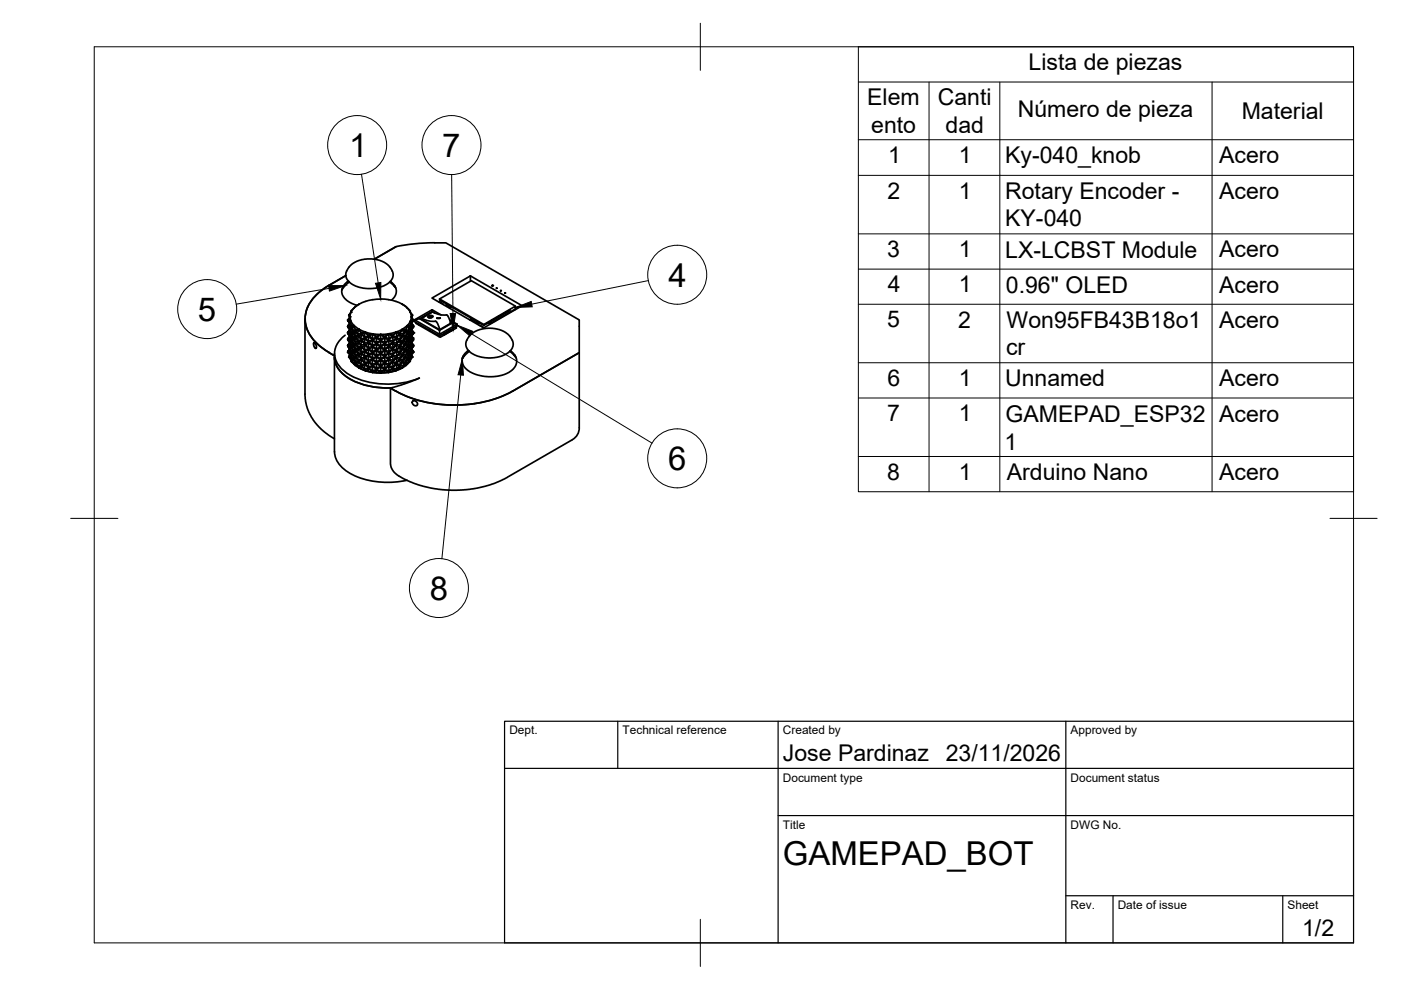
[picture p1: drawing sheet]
<svg xmlns="http://www.w3.org/2000/svg" width="297mm" height="210mm" viewBox="0 0 297 210" stroke-linecap="round" stroke-linejoin="round" font-family="sans-serif">
<!-- layer: Visible -->
<g fill="none" stroke="#000" stroke-width=".36">
<path d="M73.3 58.4l-3.5 2.1M73.9 59.6l-.9 .7a2.33 2.33 0 0 0 1 3.7l1.7 .7M73.9 59.7l-.3 .1M74 59.8l-.8 .7-.7 1M74.2 56.4l1-.8 1.6-.6 2-.1 1.4 .2 1.3 .5 1 .8 .7 1.2v1.3l-.4 .7-.5 .5-1.9 .8-1.6 .3-2.6-.3-1.7-.7-.6-.6-.5-.6v-1.2zM82.6 59.8l1.3 1.3M82.9 59.8l-.1-.1 .7 .7 .5 1.2-.1 1-.9 1.1M83.9 52.3l-4.5 2.7M84 52.3a44.2 44.2 0 0 1 10.5-.8l28.3 16.3v7l-14.1 8.1 14.1-8.1v15.9a2.87 2.87 0 0 1-1.5 2.5l-13.8 8.1-3.7 1.5-3.4 .8-3.5 .3-4-.2-3.8-.8-2.2-.8-2.3-1.1-1.1-1-.6-1-.1-.7v-16M99.7 58.5v1.1M64.7 67.6v16.3l.3 2 .7 1.9 1.1 1.7 1.7 1.8 2.4 1.7M66.5 72.7h.2l.3 .4v.8l-.4-.5z"/>
<path d="M67 62.6l1.3-1.1 1.5-1a9.2 9.2 0 0 0-5.1 6.6 7.6 7.6 0 0 0 3.8 6.8l1.3 .9a9 9 0 0 1-5.1-6.8 7.1 7.1 0 0 1 2.3-5.4zM69.8 74.8l1.1 .6M70.9 75v20.8a6 6 0 0 0 4 4.9 18 18 0 0 0 11.4 1.1M70.9 75.8a5.7 5.7 0 0 0 3.5 4.7 16.6 16.6 0 0 0 8.4 1.8M73.2 71.1a4.5 4.5 0 0 0 0 7.8 17.2 17.2 0 0 0 15.7 1.3M73.7 67.9l.5-.7-.2 .7M73.7 74.7l.6 .5M73.7 74.7l.5 .6M73.7 71.9l.5 .7-.4-.5M73.7 71.9l.6 .5M73.7 70.6a.66 .66 0 0 1 .4 .5 .66 .66 0 0 1-.3 .7l.6 .4-.1 .2M73.7 67.9a.51 .51 0 0 1 .4 .3 .51 .51 0 0 1-.1 .5l-.2 .3"/>
<path d="M73.7 67.9l.4 .6M73.7 70.6l.3 .2a.35 .35 0 0 1 .2 .3 .35 .35 0 0 1-.2 .4v.1l.4-.7-.1 .1-.5-.6 .1 .1a.48 .48 0 0 1 .5 .4 .48 .48 0 0 1-.2 .5M73.8 74.5h.1M73.8 73.4v.1M73.8 73.2h.1M73.8 72.1h.1M73.8 70.7v.1M73.8 69h.1M73.8 68h.1M73.8 69.4h.1M73.8 70.4h.1M73.8 71.8h.1"/>
<path d="M73.8 74.5l.6 .4M73.8 74.5l.5 .7M73.8 72.1l.3 .5M73.8 73.1l.6 .5M73.8 73.2l.5 .6 .1-.2M73.8 71.8l.5 .6M73.8 70.8l.4 .4zM73.8 69.4l.3 .5M73.8 69.1l.6 .4-.1 .2zM73.8 69.4l.4 .4M73.8 74.5l-.1 .2M73.8 73.2l-.1 .1"/>
<path d="M73.8 69.1l-.1 .1M73.8 71.8l-.1 .1M73.8 70.5l-.1 .1M73.8 73.4h.1M73.8 70.7h.1M73.8 72v.1M73.8 69.3v.1M73.9 75.7h.1M73.9 74.4h.1M73.9 68.9h.1M73.9 70.3h.1M73.9 73h.1"/>
<path d="M73.9 75.7l.8 .4-.3 .2zM73.9 74.4l.5 .5 .3-.2M73.9 73l.5 .6M73.9 68.9l.5-.8v.8M73.9 68.9l.5 .6 .3-.2M73.9 70.3l.5 .6 .3-.3-.1 .6M73.9 71.6l.8 .4-.3 .2zM74 74.4l.7 .3M74 68.9l.7 .4M74 70.3l.5 .3a.33 .33 0 0 1-.1 .5l-.2 .3M74 73l.7 .4-.3 .2M74 66.9l.2 .3"/>
<path d="M74.2 67.2a2.54 2.54 0 0 0 .9 1.8M74.2 75.5h.1M74.2 70.1h.1M74.2 71.5h.1M74.2 72.8h.1M74.2 74.2h.1M74.2 75.5l.5 .6M74.2 74.2l.5 .5M74.2 70.1l.5 .5 .4-.2M74.2 71.5l.5 .5 .4-.2v.5M74.2 72.8l.5 .6 .4-.3v.6M74.3 75.2l-.3 .4"/>
<path d="M74.3 75.5l.8 .4M74.3 73.8l-.5 .7M74.3 73.8l-.6-.5 .4 .7M74.3 72.4l-.5 .7M74.3 72.4l-.4 .6M74.3 70.1l.8 .3M74.3 68.3l-.3-.4 .1 .1a.2 .2 0 0 1 .3 .1 .2 .2 0 0 1-.1 .3l-.4 .5M74.3 71.5h.1a.47 .47 0 0 1 .6 .3 .47 .47 0 0 1-.2 .6l-.1 .2M74.3 69.7l-.6-.5 .5 .6M74.3 72.8l.8 .3M74.3 74.2l.8 .3-.4 .2M74.3 76.1l.1 .2a.74 .74 0 0 0 .6 .8l.1 .1"/>
<path d="M74.3 69.7l-.4 .5 .5-.7-.2 .6M74.3 66.4l-.3 .5M74.3 69.7l-.5 .7M74.4 66.2l-.2 .4a.33 .33 0 0 0-.2 .3 .33 .33 0 0 0 .2 .3M74.4 73.6l-.5 .7 .4-.5M74.4 74.9l-.5 .8 .4-.5M74.4 74.9l-.2 .6M74.4 74.9l-.1 .3M74.4 66.2l-.2 1M74.6 76.7h.1M74.6 69.9h.1M74.6 71.2h.1"/>
<path d="M74.6 75.3h.1M74.6 76.7l.5 .5M74.6 75.3l.5 .6M74.6 69.9l.2 .1a.4 .4 0 0 0 .3 .4 .4 .4 0 0 0 .4-.2v-.1M74.6 71.2l.5 .6 .1-.1a.33 .33 0 0 1 .4-.1 .33 .33 0 0 1 .1 .5M74.6 72.6l.9 .2-.1 .2a.26 .26 0 0 1-.3 .1 .26 .26 0 0 1-.2-.3zM74.6 72.6h.1M74.7 76.7l.8 .3M74.7 69.9l.8 .2M74.7 71.2l.8 .3-.4 .8M74.7 75.3l.8 .3-.4 .3M74.7 76.1l-.3 .5"/>
<path d="M74.7 76.1l-.1 .6 .5-.8v.5M74.7 74.7l-.5 .8M74.7 74.7l-.1 .6M74.7 69.3l-.5 .8M74.7 72v.6M74.7 72l-.5 .8 .2-.6-.5 .8M74.8 73.4h.1M75.1 77.2l1 .8M75.1 75.9l-.4 .2M75.1 73.1l-.4 .8v-.5l-.5 .8 .2-.6M75.1 69l-.5 .9a.61 .61 0 0 1 .5-.9l.2 .8M75.1 69l-.7-.1 .3 .4"/>
<path d="M75.1 70.4l-.5 .8M75.1 65.3l-.7 .6v.3M75.1 73.1h.1M75.1 65.3l-.7 .9M75.1 69l1 .8M75.1 73.7h.1M75.1 71h.1M75.1 72.3l.1 .1M75.1 75.1h.1M75.1 76.5h.1M75.1 76.5l.4 .5M75.1 71h.1a.43 .43 0 0 0 .3 .5 .43 .43 0 0 0 .5-.3h.1"/>
<path d="M75.1 72.4h.1a.41 .41 0 0 0 .2 .4 .41 .41 0 0 0 .5-.1l.2-.1M75.1 73.7l.4 .5 .6-.3 .3 .6M75.1 75.1l.2 .1a.38 .38 0 0 0 .3 .3 .38 .38 0 0 0 .4-.2l.4 .5 .4-.9 2.2 2.7-1 .1M75.1 72.4h.1M75.2 71l.9 .2M75.2 72.4l.9 .2M75.2 73.7l.5 .1a.32 .32 0 0 1 .4 .3 .32 .32 0 0 1-.2 .4l-.2 .3-.2-.6-.9-.3 .5 .6 .4-.3-.4 .9v-.6l-.5 .8M75.2 75.1l.9 .2M75.2 76.4l.9 .2-.6 .4M75.5 77l-.2 .5M75.5 77l.2 .5M75.5 77l-.4 .2"/>
<path d="M75.5 70.1l-.4 .9v-.6M75.8 70.7h.1M75.8 72.1h.1M75.8 76.2h.1M75.7 77.5h.1M75.7 73.4l.1 .1M75.7 76.2l-.2-.6-.4 .8M75.8 77.5l.3 .5M75.8 72.1a.45 .45 0 0 0 .4 .4 .45 .45 0 0 0 .5-.3l.5 .5M75.8 73.4l.9 .2a.48 .48 0 0 1-.6 .3 .48 .48 0 0 1-.3-.5zM75.8 73.4l-.3-.6-.4 .9M75.8 76.2a.45 .45 0 0 0 .4 .4 .45 .45 0 0 0 .5-.3l.5 .5"/>
<path d="M75.8 73.4h.1M75.8 76.2l1 .1-.4 .9M75.8 77.5l1 .1-.7 .4M75.8 77.5h.1M76.1 78h.1M76.1 64.5l-1 .8M76.1 69.8l-.3 .9M76.1 71.2l.3 .5 .4-.9 1.4 1.9h-1M76.1 69.8l.7 1-1-.1M76.1 69.8h-.8l.2 .3M76.1 71.2l.2 .3M76.1 71.2l-.3 .9"/>
<path d="M76.1 72.6l.3 .5M76.1 72.6l.1 .1M76.1 75.3l.2 .2M76.1 75.3l-.3 .8M76.1 78a.34 .34 0 0 0 .5 .2 .34 .34 0 0 0 .1-.5l.5 .5M76.1 76.6l.2 .3M76.1 64.5h.1M76.1 69.8l1.4 .6M76.1 72.5l-.3 .9M76.1 78l1.4 .6M76.4 74.5h.1M76.4 77.2h.1"/>
<path d="M76.4 77.2l-.3-.6-.3 .9M76.4 71.7h.1M76.4 73.1h.1M76.4 75.8h.1M76.4 71.7l.2 .2a.28 .28 0 0 0 .2 .3 .28 .28 0 0 0 .3-.2l.3-.2M76.4 73.1l.4-.9 1.4 1.8 .7 .5M76.4 74.5l.4 .4 .6-.4 .6 .5M76.4 77.2l.1 .1a.4 .4 0 0 0 .4 .3 .4 .4 0 0 0 .4-.3l.1-.1 .6 .5M76.5 71.7l.9 .1M76.5 73.1h.9l-.2 1M76.5 73.1v.1a.45 .45 0 0 0 .4 .3 .45 .45 0 0 0 .4-.3l.1-.1 .6 .5M76.5 75.8l.9 .1-.2 .9"/>
<path d="M76.5 74.5l.3-1 .1 .3a1.09 1.09 0 0 1 .3 1.6l-.5-.4a.5 .5 0 0 1-.6 .2 .5 .5 0 0 1-.4-.4l1.1 .1-.2-.3M76.5 74.5h.9M76.5 75.9l.9 1.3h-.9M76.5 77.3l.9 1.3M76.5 71.8l.3 .4-1-.1M76.5 73.3l.3 .2M76.6 70.5l-.4-.6a.46 .46 0 0 0-.6 .2 .46 .46 0 0 0 .1 .6M76.6 78.2l.8 .4M76.8 73.5l.4 .6M77.2 71.4h.1M77.2 76.8h.1M77.2 78.2h.1"/>
<path d="M77.2 72.7h.1M77.2 72.7l.1 .2a.25 .25 0 0 0 .2 .2 .25 .25 0 0 0 .3-.2h.1a.64 .64 0 0 1 1 .2M77.2 74.1l1-.1-.8 .5zM77.2 78.2a.41 .41 0 0 0 .4 .3 .41 .41 0 0 0 .4-.3l.2-.1-.1 .6-.7-.1M77.2 74.1h.1M77.2 76.8h1l-.2 .9M77.4 70.4l-.6 .4 .4 .5M77.4 71.8l.6 .5 .2-1 1.7 1.6-1 .2M77.4 70.4l.8 .9-1 .1M77.4 70.4l-.8 .2a.32 .32 0 0 1 0 .4 .32 .32 0 0 1-.3 .1l-.2 .1-.3-.5M77.4 71.8l-.2 .9M77.4 74.5l1.9 2 1.4 1.2-.9 .3"/>
<path d="M77.5 78.6l1.5 .4M77.5 70.4l1.5 .4M77.5 63.9l-1.4 .6M78 72.3h.1M78 73.6h.1M78 75h.1M78 76.4h.1M78 77.7h.1M78 73.6l.2-.9 1.5 1.5 1 .4M78 75l.2 .4 .8-.5 .8 .4M78 75l.2-1 .1 .2a1.24 1.24 0 0 1 .6 1.6l-.7-.4h-1a.37 .37 0 0 0 .3 .4 .37 .37 0 0 0 .4-.2l.3-.2-.2 .9a.64 .64 0 0 0-1.1-.1l-.1 .1-.4-.5M78 73.6l.2 .4 .3-.2a.83 .83 0 0 1 1.3 .1l.1-1 .7 .7a2.56 2.56 0 0 0 1.9 .9l-.1-1-.8 .4v-1l1.6 1.1-.7 .5-.1 .4a1.47 1.47 0 0 1 1.8-.8"/>
<path d="M78 73.6l1-.1-.1 1M78 76.4l1-.2-.1 1-.2-.1a.71 .71 0 0 0-1.1 .1h-.2l-.2-.4M78.1 71l-.7-.6-.2 .9M78.1 78.7l.9 .3M78.2 78.1l.7 .4 .1-.9 .9 .8M78.2 78.1l-1 .1M78.2 78.1l.8 .9M78.2 78.1l-.8-.9-.2 .9M78.9 71.8h.1M78.9 77.2h.1M78.9 78.6h.1M78.9 73.1h.1"/>
<path d="M78.9 73.1l.1 .4 .3-.2a.9 .9 0 0 1 1.4 0M78.9 74.5l1-.2-.9 .6zM78.9 77.2l.1 .4 .3-.2a.92 .92 0 0 1 1.4-.1M78.9 78.6l.1 .4 .9-.6-.1 .6h-.8M78.9 77.2l.3-.1a.34 .34 0 0 1 .5-.1 .34 .34 0 0 1 .1 .5v.5l-.1-.1a.92 .92 0 0 0-1.5 .2l-.2-.4M79 70.8l-.8 .5 .7 .4M79 72.2l.3 .1a.28 .28 0 0 0 .4 .2 .28 .28 0 0 0 .1-.4l.1-.5 1.7 1.3-.9 .4M79 70.8l.9 .8-1 .2M79 70.8l-.9 .2 .1 .3-.8 .5-.2-.4M79 72.2l-1 .1M79 72.2l-.8 .5-.2-.4M79 72.2l-.1 .9"/>
<path d="M79 74.9l-1 .1M79 74.9l3.4 2.7-.8 .4v-1l-.9 .3M79 79l1.7 .1M79 70.8l1.7 .1M79.8 73.9h.1M79.8 75.3h.1M79.8 78h.1M79.8 72.6h.1M79.8 76.6h.1M79.8 75.2l.1-.9 .1 .1a1.28 1.28 0 0 1 .7 1.6l-.8-.3h-.4a.35 .35 0 0 0-.6 .3l.1 .2 .9-.5-.1 .6a.26 .26 0 0 1-.2 .3 .26 .26 0 0 1-.3-.2 .59 .59 0 0 0-.8 .2l-.3 .2-.2-.4M79.8 71.3l-.8-.5-.1 .9M79.8 73.9l.9-.2v.9"/>
<path d="M79.8 76.6l.9-.2v.9M79.8 79l.9 .1M79.9 78.4l-1 .2M79.9 78.4l.8 .3M79.9 78.4l.8 .7M80.7 78.7h.1M80.7 71.9h.1M80.7 73.3h.1M80.7 77.4h.1M80.7 74.6h.1M80.7 70.9l.9 .7-.9 .3v-1l.9 .4M80.7 70.9l-.8 .7 .8 .3"/>
<path d="M80.7 70.9l-.9 .4 .1 .3-.9 .6-.1-.4M80.7 72.3l-.9 .3M80.7 72.3l-.8 .6-.1-.3M80.7 72.3l.9 .3M80.7 72.3v.9M80.7 74.6l.9-.3-.9 .7zM80.7 75l-.9 .3M80.7 75l2.2 1.6a2.04 2.04 0 0 0 1.9 .6h.1M80.7 78.7v.4l.9-.7v.6l-.9 .1M81.6 78.4l-.9 .3M81.6 78.4l.9 .2M81.6 78.4l.8 .6"/>
<path d="M81.6 78.4l-.9-.7v1M81.6 72.6h.1M81.6 75.3h.1M81.6 76.6h.1M81.6 78h.1M81.6 73.9l-.3-.1a1.12 1.12 0 0 0-1.4 .5l-.1-.4M81.6 75.3l-.9-.3-.8 .7-.1-.4M81.6 76.6h-.1a1.15 1.15 0 0 0-1.6 .4l-.1-.4M81.6 78l-.1-.1a1.25 1.25 0 0 0-1.6 .5l-.1-.4M81.6 73.9h.1M81.6 75.2v-.9l.1 .1a1.35 1.35 0 0 1 .8 1.4l-.9-.1-.5 .1a.37 .37 0 0 0-.4 .1 .37 .37 0 0 0 0 .5l.9-.7v.9l.8-.4 .1 .6a.25 .25 0 0 0 .1 .3 .25 .25 0 0 0 .3-.2l.3-.1-.8 .8 .1-.4M81.6 75.3l.1-.1a.92 .92 0 0 1 1.5 .2l2.1 1.2"/>
<path d="M82.4 63.5h-2.5l-2.4 .4M82.4 70.8l-.8 .8 .9 .2M82.4 70.8l.8 .5-.7 .4M82.4 70.8l-.1 .1a1.11 1.11 0 0 0-.9 .8l-.7 .6v-.4M82.4 72.2l-.8 .3v-.9l.6 .4a2.23 2.23 0 0 0 2 .7M82.4 72.2l-.8 .7v-.3M82.4 72.2l1 .1M82.4 72.2l.1 .9M82.4 79h-.8M82.4 63.5l1.6 .4 1.3 .6M82.4 78.9l-1.7 .2M82.5 73.1h.1"/>
<path d="M82.5 77.2h.1M82.5 78.6h.1M82.5 73.1h-.4a1.18 1.18 0 0 0-1.4 .6v-.4M82.5 77.2l-.3-.1a1.19 1.19 0 0 0-1.5 .6v-.3M82.5 74.5h.1M82.5 71.8h.1M82.5 78.6l-.1 .4 .8-.9-.7 .5-.1-1 1.5 1-.6 .1M82.5 73.1l.7-.4-.8 .8zM83.2 75.4l.2 .9 .5-.4-.7 .9 .2-.4M83.3 71l-.9-.2 .1 .9M83.4 72.3h.1M83.4 73.7h.1"/>
<path d="M83.4 75h.1M83.4 76.4h.1M83.4 73.6h-.2a1.5 1.5 0 0 0-1.6 .7v-.4M83.4 75l-1-.1-.8 .8v-.4M83.4 76.4a1.26 1.26 0 0 0-1.7 .5l-.1 .1v-.4M83.4 77.7a1.26 1.26 0 0 0-1.7 .6l-.1 .1v-.4M83.4 77.7h.1M83.4 75l-.2 .4M83.4 73.6l.5-.5-.7 .9 .2-.3M83.4 75l.5-.5-.7 .9M83.4 77.7l.5-.5-.7 .9 .2-.4M83.6 60.5l-.1 .1"/>
<path d="M83.7 60.7h.1M83.8 60.9h.1M83.9 70.4l.9 .1M83.9 70.4l.4 .2a.3 .3 0 0 1 .3 .3 .3 .3 0 0 1-.3 .3l-.1 .1M83.9 70.4l-1.5 1.8 .1-.4M83.9 74.5l1.8 1a.55 .55 0 0 0 .6 .3 .55 .55 0 0 0 .5-.5M83.9 74.5l-.7-.5 .2 1M83.9 74.5l.3 1-1-.1-.7 .4-.1 .4 .8-.8M83.9 70.4l-1.9 .4-1.3 .1M84.2 72.7h.1M84.2 76.8h.1M84.2 78.2h.1"/>
<path d="M84.2 74.1h.1M84.2 76.8h-1l.2 .9M84.2 78.2h-1a.48 .48 0 0 1 0 .6 .48 .48 0 0 1-.6 .1l-.2 .1M84.2 71.4h.1M84.2 71.3l-.3-.9-.7 .9 1 .1M84.5 72.3l.2-.1-.8 .9zM84.6 76.3l-.7 .9zM84.6 74.9l-.7 1zM84.7 70.8l.8 .5a.4 .4 0 0 0 .4 .1 .4 .4 0 0 0 .3-.4l-.4 .1a.79 .79 0 0 0-.8 .6zM84.7 72.2l-1.5-.9 .2 1 .5-.5-.7 .9 .2-.4M84.7 73.5l-.8 1 .3-.4M84.7 74.9l.3 .8a.81 .81 0 0 1 1-.6h.3l-.2 .1a.69 .69 0 0 0 .1 1.1l.1 .1"/>
<path d="M84.7 73.5l-1.5-.8 .2 .9M84.7 76.3l.3 .9M84.7 77.6l-.8 1zM84.7 77.6l.6 .4-.5 .2M84.7 77.6l-.8-.4 .3 .9M84.8 73.3h.1M84.9 71.8l-.2 .4M84.9 73.2l-.2 .3M84.9 75.9l-.2 .4M84.9 77.3l-.2 .3M85 71.7h.1M84.9 73.1h.1"/>
<path d="M85 75.8h.1M85 77.2h.1M84.9 71.7l-.6 .1a.32 .32 0 0 0-.3 .2 .32 .32 0 0 0 .1 .4l.1 .3M84.9 73.1h-1l.3 1M84.9 74.5h-1M84.9 75.8l-.6 .1a.31 .31 0 0 0-.4 .1 .31 .31 0 0 0 .2 .4l.1 .4M85 74.5h.1M85 71.7l-.3 .5M85 73.1l-.3 .4M85 74.5l-.3 .4M85 75.8l-.3 .5M85 77.2l-.3 .4"/>
<path d="M85 74.5h-.1M85 73.1h-.1M85 73.1h.1M85 70.2l-.3 .6 .9-.1M85.1 72.9h-.1M85.3 72.5l.3 .9M85.3 78l-1.3 .6M85.3 69.8l.5 .3a.49 .49 0 0 0 .5 .2 .49 .49 0 0 0 .4-.4h.1M85.3 69.8l-1.4 2 .3-.4M85.3 71.2l-.2 .3M85.3 71.2l.4 .9M85.3 72.6l-.3 .4"/>
<path d="M85.3 73.9l1.3 .7a.41 .41 0 0 0 .4 .3 .41 .41 0 0 0 .3-.4l.2-.1-.5 .2a.49 .49 0 0 0-.2 .7M85.3 72.6l-.6-.4 .3 .9M85.3 72.6l.6 .2M85.3 73.9l-.6-.4 .3 .9M85.3 73.9l.3 .9-.9 .1 .2-.3M85.3 75.3l-.2 .3M85.3 75.3l.4 .8M85.3 76.6l-.2 .3M85.3 64.5h.1M85.3 69.8l-1.3 .6M85.3 64.5l1 .8zM85.3 78h.1"/>
<path d="M85.7 70.7h.1M85.6 72.1h.1M85.6 77.5h.1M85.6 70.7l-.3 .5M85.6 72.1l-.3 .5M85.6 72.1l-.9 .1M85.6 73.4l-.9 .1-.5 .6M85.6 73.4l.1 .1M85.6 76.2l-.3 .4M85.6 76.2l-.9 .1M85.6 77.5l-.3 .5M85.6 77.5l-.9 .1v.2a.35 .35 0 0 1 .1 .5 .35 .35 0 0 1-.4 .1l-2 .6"/>
<path d="M85.6 73.4h.1M85.7 76.1h.1M85.7 73.5l-.4 .4M85.7 77.5l.2-.5v.1a.33 .33 0 0 1 .1 .4 .33 .33 0 0 1-.3 .2l-.4 .3M85.9 72.8l-.2 .7M85.9 72.8l1.2 1M85.9 72.8l.4 .9M85.9 77l.4 .2-.2 .3M85.9 77l-.6-.4 .4 .9M86.1 69.8h-.8l.3 .9M86.2 72.4h.1M86.2 72.4a1.08 1.08 0 0 0-1.1 .5l-.1 .2"/>
<path d="M86.2 73.7a.95 .95 0 0 0-1.1 .5l-.1 .3M86.2 76.4l-.2 .1a.89 .89 0 0 0-1 .7M86.2 73.7h.1M86.3 72.4h.1M86.3 71h.1M86.3 75.1h.1M86.3 76.4h.1M86.3 72.4l-.4 .4M86.3 73.7a.73 .73 0 0 0-.1 1.3l.1 .1M86.3 76.5l-.4 .5M86.3 73.7a.62 .62 0 0 1 .7-.8l.2-.1-.2 .2a.68 .68 0 0 0 .2 1.1M86.3 75.1v-.3a.48 .48 0 0 1 .6-.5l.3-.1-.2 .2a.62 .62 0 0 0 .1 1l.1 .1"/>
<path d="M86.3 72.3v.1M86.3 70.4l.5 .8-.1-.3a.57 .57 0 0 1 .7-.6l-.1 .2a.38 .38 0 0 1-.4 .3 .38 .38 0 0 1-.4-.3zM86.3 69l-1 .8M86.3 65.3l.7 .6v.3M86.3 69l-.2 .7a.94 .94 0 0 0 .2 1.3M86.3 69.1a.61 .61 0 0 1 .5 .8M86.3 69l.5 .9M86.3 65.3l.7 .9M86.7 72l.1 .6M86.7 72l-.4-.2 .5 .8M86.7 76.1l.5-.6-.2 .1a.62 .62 0 0 0-.7 .8M86.7 76.1l-.4-.2 .5 .8-.1-.6a.53 .53 0 0 1 .2 .5 .53 .53 0 0 1-.4 .5l-.2 .1 .5-.5"/>
<path d="M86.7 76.1l.3 .2v.3M86.7 72l.4 .4M86.7 72l.5 .8M86.7 69.9l-.3 .1a.81 .81 0 0 0-.7 .7M86.7 72.6h.1M86.8 76.7h.1M86.8 69.9h.1M86.8 71.2h.1M86.8 75.3h.1M86.8 76.7l-.9 .3M86.8 71.2l-.1 .1a.44 .44 0 0 1-.3 .4 .44 .44 0 0 1-.5-.2l.4 .8M86.8 71.2l-.2 .1a.73 .73 0 0 0-.9 .6v.2"/>
<path d="M86.8 72.6a.62 .62 0 0 0-.5 .5 .62 .62 0 0 0 .3 .6l.1 .3-.8 .2-.6 1.1M86.8 72.6l-.9 .2M86.8 75.3l-.2 .1a.66 .66 0 0 0-.9 .6v.2M86.8 72.6h.1M87 66.2l.4 .7M87 68.1l.5 .8M87 68.1v.8l-.3 .4 .8-.4-.5 .6-.3-.2 .5 .8M87 68.1l.7 .9M87 66.2h.1M87 66.2l.2 1M87 68.9l-.7 .1M87.1 76.1l-.1 .2"/>
<path d="M87.1 66.4l.3 .5M87.1 68.3l.4 .6M87.1 71.1l.6 .7M87.1 72.4l.6 .7M87.1 73.8l.6 .7M87.1 75.2l.4 .5M87.1 75.2l-.1-.3 .5 .8M87.2 70.1h.1M87.2 71.4h.1M87.2 72.8h.1M87.2 74.1h.1M87.2 75.5h.1"/>
<path d="M87.2 70.1l-.2 .2a.62 .62 0 0 0 .1 1l.1 .1M87.2 70.1a.76 .76 0 0 0-.9 .6v.3M87.2 71.5l-.5 .5M87.2 71.5l-.5 .1a.63 .63 0 0 0-.4 .7M87.2 75.2l.2 .4M87.2 71.4v.1M87.2 67.2l.5 .7M87.2 67.2l.2 .7M87.2 67.2a2.66 2.66 0 0 1-.8 1.8M87.2 71.2l.5-.6-.3 .2a.47 .47 0 0 0 .1 .8 .75 .75 0 0 0-.5 .7 .75 .75 0 0 0 .4 .6l-.7 .5a.85 .85 0 0 1-.4 1.1l.5 .8M87.3 71.2v.1M87.4 66.9l-.2 .3"/>
<path d="M87.4 67.9l-.3 .4M87.4 67.9l-.4 .2M87.5 68.9h.1M87.5 70.2h.1M87.5 74.3h.1M87.5 75.7h.1M87.5 70.2l-.5-.7 .7 .9M87.5 75.7l-.5 .6M87.5 75.7l-.8 .4M87.6 69.1l.1 .1M87.6 69.3l.1 .1M87.6 73.2l.1 .1"/>
<path d="M87.6 73.4l.1 .1M87.6 71.8l.1 .1-.6 .5a.61 .61 0 0 1-.1 1.1l.5 .8M87.6 68h.1M87.6 70.7l.1 .1M87.6 69.1l-.2 .1a.47 .47 0 0 0-.4 .4 .47 .47 0 0 0 .2 .5M87.6 71.8v.1a.52 .52 0 0 0-.6 .3 .52 .52 0 0 0 .2 .6M87.6 73.1l-.2 .2a.47 .47 0 0 0-.4 .4 .47 .47 0 0 0 .2 .5M87.6 72.1h.1M87.7 68h.1M87.7 69h.1M87.7 70.4h.1M87.7 71.8h.1"/>
<path d="M87.7 72.1h.1M87.7 73.1h.1M87.7 74.5h.1M87.7 68l-.4 .5M87.7 69.1l-.6 .6M87.7 69.4l-.4 .5M87.7 70.4l-.6 .6-.1-.1 .5 .7-.8 .4M87.7 69.4l-.5 .4M87.7 71.8l-.6 .6M87.7 70.8l-.5 .4M87.7 72.1l-.5 .5 .2-.2M87.7 72.1l-.4 .5"/>
<path d="M87.7 73.2l-.6 .6M87.7 73.5l-.4 .5M87.7 74.5l-.6 .7M87.7 70.8l-.4 .4M87.7 67.9l-.5 .6 .5-.5M87.7 67.9l-.6 .4M87.7 69.2l-.5 .6M87.7 69.2l-.2 .2a.45 .45 0 0 0-.3 .4 .45 .45 0 0 0 .3 .4M87.7 73.3l-.5 .6 .5-.4M87.7 73.3l-.2 .2a.45 .45 0 0 0-.3 .4 .45 .45 0 0 0 .3 .4M87.7 74.7l-.5 .6M87.7 74.7v-.1a.52 .52 0 0 0-.6 .3 .52 .52 0 0 0 .1 .6"/>
<path d="M87.7 74.7l-.6 .5M87.7 74.7h.1M87.7 70.5a.55 .55 0 0 0-.6 .3 .55 .55 0 0 0 .1 .6M88.3 68.4l-.2 .1 5.2 3 3.5-2-.3-.1M88.8 68.7v.2M89.3 67.6v-.1a6.2 6.2 0 0 0 3.1 .6l.5 .8 .3 1M89.3 67.5l2.3-1.3-2.4 1.4 4 2.3 2.5-1.4-.2-.1M90.8 67.1l.5-.2 .5 .1-.5 .4-.4-.1zM90.8 69.8l.3 .2M90.9 67.1l.6-.2 .2 .2-.6 .2zM91.6 63.2l8.1-4.7 11 6.3-8.1 4.7zM91.6 65.7l-3.7 2.1v.4l5.3 3 3.7-2.1v-.4l-3.7 2.2v-.9l-4.2-2.4"/>
<path d="M91.6 65.7v.3l-2.6 1.6-1.1 .2 5.3 3.1v.3M91.6 65.7l1.9 1.1M91.6 66l.6 .4M91.6 66.2h.1M91.7 66.2h.1M91.7 67.1l-.5-.1-.3 .2M91.8 67.1l-.5 .3h-.4l-.1-.2M91.8 66.2l1.5 .5 1.5 .1 .4 .8 .3 1M92.6 67.5h.1M92.6 67.5h.7zM93 71.1v.2M93.1 64.1l.6 .1 .3 .3"/>
<path d="M93.2 63.4l9.4 5.4M93.3 67.5h.1M93.3 67.4l-.7 .1M93.5 63.7l-.5 .3M94.1 70.8v.2M94.2 70.7l.1 .3M94.6 64.4v.3l.9 .5M95.3 67.8l1.6 .9-1.4-.4M95.5 69.9l.1 .3M95.6 69.9l-1.4 .8M95.6 70.1l-1.4 .8M95.6 70.1l-1.3 .8"/>
<path d="M95.8 65.1l-.5 .3M95.9 68.5l-2.7 1.5M96 69.9v.1M96 69.6v.4M98 76h.1M98.1 75.8h.1M98.1 75.7v.1M98.3 75.4l.1 .1M99.3 74.3l-.7 .6-.6 1.1v1l.4 .8 .7 .7 1.4 .7 1.9 .6 1.1 .1 2-.1 1.3-.3 1.2-.6 .8-.7 .6-.8 .1-1.1-.4-1-.9-.9 .2 .1M99.4 74.3l-.3 .2M99.5 74.5l-.8 .7-.7 .9M99.6 71.2l.9-.8 1.2-.5 1.8-.3 1.9 .2 1.4 .5 1.1 .7 .8 1.3 .1 1-.3 .6-.5 .6-1.7 1-2.2 .4-2.3-.2-1.9-.9-.6-.6-.4-.6v-1.3z"/>
<path d="M99.8 67.7l1.5 .9M100 67.5l-.4 .3M100.1 67.6l-.5 .2M101.3 68.6h.5M101.3 68.3v.3M101.6 69l.5 .1 .4 .4M104 68.2v.4M104.4 60.5v.1M104.4 60.5h.1M104.4 60.6h.1M105.2 61.1h.2zM106.1 61.6h.2z"/>
<path d="M107 62.1h.2zM108.1 65.8l-4.2 2.4M108.1 74.5l1.3 1.4M108.1 65.8h.1M109.1 75.2l-.1 .1M109.2 65.6h.1M109.2 75.4h-.1M109.2 65.5l-5.2 3.1h-.7M109.3 65.4v-.5l-6.7 3.9v.2l5.5-3.2M109.3 64.9l-9.4-5.4-6.7 3.9v.2l9.4 5.4M109.3 75.6h-.1M83.9 82.9a27.3 27.3 0 0 0 24.8 0 27.3 27.3 0 0 1-24.8 0z"/>
<path d="M87.5 85h.4l.4 .1 .2 .5v.3l-.3 .1-.5-.1-.3-.4zM88.9 80.2l-3.1 1.2-3 .9 1.1 .6-1.1-.6"/>
</g>
<g fill="#000">
<circle cx="73.7" cy="70.6" r=".18"/>
<circle cx="73.8" cy="74.5" r=".18"/>
<circle cx="73.8" cy="69.1" r=".18"/>
<circle cx="73.8" cy="70.4" r=".18"/>
<circle cx="74.2" cy="67.2" r=".18"/>
<circle cx="74.4" cy="66.2" r=".18"/>
<circle cx="75.1" cy="70.4" r=".18"/>
<circle cx="75.5" cy="74.2" r=".18"/>
<circle cx="75.5" cy="72.8" r=".18"/>
<circle cx="76.1" cy="73.9" r=".18"/>
<circle cx="76.1" cy="71.2" r=".18"/>
<circle cx="76.5" cy="73.1" r=".18"/>
<circle cx="80.7" cy="70.9" r=".18"/>
<circle cx="83.9" cy="74.5" r=".18"/>
<circle cx="83.9" cy="73.2" r=".18"/>
<circle cx="85.6" cy="76.2" r=".18"/>
<circle cx="85.7" cy="72.1" r=".18"/>
<circle cx="86.3" cy="69" r=".18"/>
<circle cx="86.7" cy="69.3" r=".18"/>
<circle cx="87.2" cy="67.2" r=".18"/>
<circle cx="87.5" cy="71.6" r=".18"/>
<circle cx="87.7" cy="70.6" r=".18"/>
<circle cx="104.4" cy="60.5" r=".18"/>
</g>
<!-- layer: BORDER -->
<path d="M20 9.9h267v190h-267zM148.5 4.9v10M15 109.9h10M282 109.9h10M148.5 194.9v10" fill="none" stroke="#000" stroke-width=".21"/>
<!-- layer: TITLEBLOCK -->
<path d="M107 152.9h180v47h-180zM131 152.9v10M165 152.9v47M226 152.9v47M107 162.9h180M165 172.9h122M226 189.9h61M236 189.9v10M272 189.9v10" fill="none" stroke="#000" stroke-width=".25"/>
<!-- layer: Parts Lists -->
<g fill="none" stroke="#000" stroke-width=".21">
<path d="M182 9.9h105v94.4h-105zM182 17.4h105M197 17.4v86.9M212 17.4v86.9M257 17.4v86.9M182 29.6h105M182 37.2h105M182 49.6h105M182 57.1h105M182 64.5h105M182 76.9h105M182 84.4h105"/>
<path d="M182 96.8h105"/>
</g>
<!-- layer: Balloons -->
<g fill="none" stroke="#000" stroke-width=".21">
<circle cx="75.7" cy="30.8" r="6.3"/>
<circle cx="95.7" cy="30.8" r="6.3"/>
<circle cx="143.6" cy="58.3" r="6.3"/>
<circle cx="43.9" cy="65.5" r="6.3"/>
<circle cx="143.6" cy="97.2" r="6.3"/>
<circle cx="93.1" cy="124.7" r="6.3"/>
</g>
<!-- layer: 0 -->
<path d="M79.6 60.1l1.2-.2-.1 3.5zM69.7 60.6h3.5l-3.4 1.1zM95.4 66.5h1.2l-.5 3.5zM98 76l.3 3.6-1.2-.1zM96.9 68.9l3.3 1.3-.6 1zM109.3 65.2l3.3-1.3 .2 1.2z" fill="#000" stroke="#000" stroke-width=".21"/>
<path d="M76.6 36.9l3.6 23.1M95.8 37l.2 29.5M137.5 59.5l-24.8 5M69.8 61.1l-19.7 3.4M97.7 79.5l-4 39M99.9 70.8l38.3 23.2" fill="none" stroke="#000" stroke-width=".21"/>
<g font-size="7">
<text x="74" y="33.3">1</text>
<text x="93.8" y="33.3">7</text>
<text x="141.8" y="60.8">4</text>
<text x="42" y="68">5</text>
<text x="141.7" y="99.7">6</text>
<text x="91.1" y="127.2">8</text>
<text x="166" y="183.4">GAMEPAD_BOT</text>
</g>
<g font-size="4.9">
<text x="218.1" y="14.9">Lista de piezas</text>
<text x="183.9" y="22.3">Elem</text>
<text x="198.8" y="22.3">Canti</text>
<text x="184.7" y="28.1">ento</text>
<text x="200.5" y="28.2">dad</text>
<text x="215.8" y="24.8">Número de pieza</text>
<text x="263.3" y="25.2">Material</text>
<text x="188.3" y="34.6">1</text>
<text x="203.3" y="34.6">1</text>
<text x="213.1" y="34.6">Ky-040_knob</text>
<text x="258.5" y="34.6">Acero</text>
<text x="188.2" y="42.1">2</text>
<text x="203.3" y="42.1">1</text>
<text x="213.1" y="42.2">Rotary Encoder -</text>
<text x="258.5" y="42.2">Acero</text>
<text x="213.1" y="48">KY-040</text>
<text x="188.1" y="54.5">3</text>
<text x="203.3" y="54.5">1</text>
<text x="213.1" y="54.6">LX-LCBST Module</text>
<text x="258.5" y="54.6">Acero</text>
<text x="188.2" y="61.9">4</text>
<text x="203.3" y="62">1</text>
<text x="213.3" y="62.1">0.96&quot; OLED</text>
<text x="258.5" y="62.1">Acero</text>
<text x="188.1" y="69.4">5</text>
<text x="203.2" y="69.4">2</text>
<text x="213.4" y="69.5">Won95FB43B18o1</text>
<text x="258.5" y="69.5">Acero</text>
<text x="213.3" y="75.4">cr</text>
<text x="188.2" y="81.8">6</text>
<text x="203.3" y="81.8">1</text>
<text x="213.1" y="81.9">Unnamed</text>
<text x="258.5" y="81.9">Acero</text>
<text x="188.1" y="89.3">7</text>
<text x="203.3" y="89.3">1</text>
<text x="213.2" y="89.4">GAMEPAD_ESP32</text>
<text x="258.5" y="89.4">Acero</text>
<text x="213" y="95.3">1</text>
<text x="188.1" y="101.7">8</text>
<text x="203.3" y="101.7">1</text>
<text x="213.5" y="101.8">Arduino Nano</text>
<text x="258.5" y="101.8">Acero</text>
<text x="166" y="161.4">Jose Pardinaz</text>
<text x="200.5" y="161.4">23/11/2026</text>
<text x="276.1" y="198.6">1/2</text>
</g>
<g font-size="2.5">
<text x="108" y="155.7">Dept.</text>
<text x="132" y="155.7">Technical reference</text>
<text x="166" y="155.7">Created by</text>
<text x="227" y="155.7">Approved by</text>
<text x="166" y="165.7">Document type</text>
<text x="227" y="165.7">Document status</text>
<text x="166" y="175.7">Title</text>
<text x="227" y="175.7">DWG No.</text>
<text x="227" y="192.7">Rev.</text>
<text x="237" y="192.7">Date of issue</text>
<text x="273" y="192.7">Sheet</text>
</g>
</svg>
